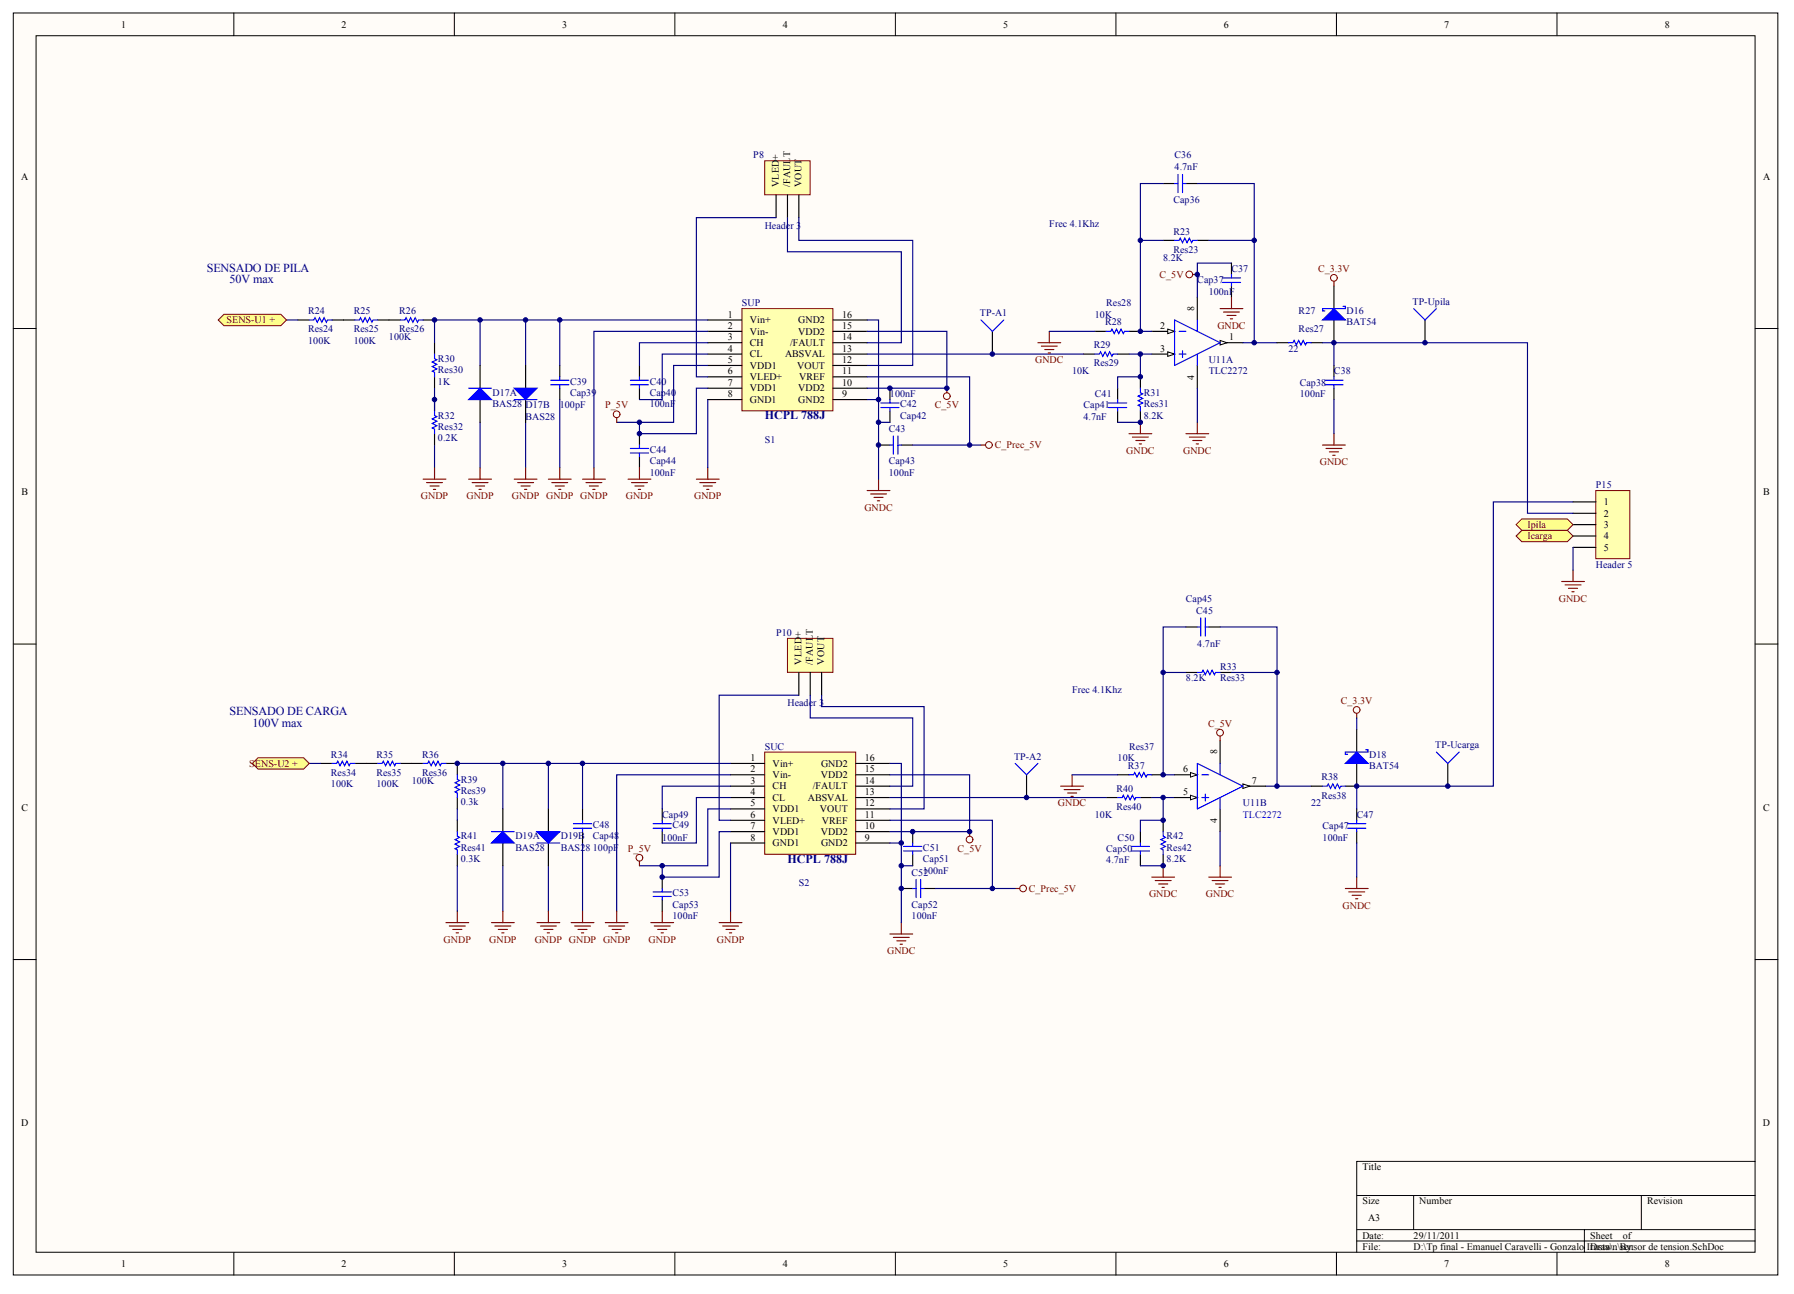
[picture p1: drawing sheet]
<svg xmlns="http://www.w3.org/2000/svg" width="282mm" height="203mm" viewBox="0 0 282 203" stroke-linecap="round" stroke-linejoin="round" font-family="sans-serif">
<g fill="#fffcf8" stroke="#000" stroke-width=".16">
<path d="M2.1 2h277.2v198.2h-277.2z"/>
<path d="M5.7 5.6h270.1v191h-270.1z"/>
</g>
<g fill="none" stroke="#000" stroke-width=".16">
<path d="M36.7 2v3.6M71.4 2v3.6M106 2v3.6M140.7 2v3.6M175.3 2v3.6M210 2v3.6M244.6 2v3.6M2.1 51.6h3.6M275.8 51.6h3.5M2.1 101.1h3.6M275.8 101.1h3.5M2.1 150.7h3.6"/>
<path d="M275.8 150.7h3.5M36.7 196.7v3.5M71.4 196.7v3.5M106 196.7v3.5M140.7 196.7v3.5M175.3 196.7v3.5M210 196.7v3.5M213.2 187.7h62.6M213.2 193.1h62.6M213.2 194.9h62.6M222.1 187.7v5.4M244.6 196.7v3.5"/>
<path d="M248.9 193.1v3.6M257.9 187.7v5.4M275.8 182.4h-62.6v14.3"/>
</g>
<path d="M116.6 48.5h14.3v16h-14.3z" fill="#ffffb0" stroke="#800000" stroke-width=".16"/>
<g fill="none" stroke="#000" stroke-width=".18">
<path d="M46.8 50.2h1.8M52.2 50.2h3.6M59.3 50.2h3.6M66.5 50.2h1.8M68.3 53.8v1.8M68.3 59.2v1.8M75.4 57.4v3.6M87.9 57.4v1.8M100.5 57.4v1.8M111.2 50.2h5.4M111.2 52h5.4M111.2 53.8h5.4"/>
<path d="M111.2 55.6h5.4M111.2 57.4h5.4M111.2 59.2h5.4M130.9 50.2h5.3M130.9 52h5.3M130.9 53.8h5.3M130.9 55.6h5.3M130.9 57.4h5.3M130.9 59.2h5.3M191.7 53.8h3.6M75.4 62.7v3.6M87.9 61v1.7"/>
<path d="M100.5 61v1.7M100.5 68.1v1.8M100.5 71.7v1.8M111.2 61h5.4M111.2 62.7h5.4M130.9 61h5.3M130.9 62.7h5.3M138 69.9h1.8M139.8 61v1.7M139.8 64.5v1.8M141.6 69.9h1.8"/>
</g>
<g fill="none" stroke="#00f" stroke-width=".18">
<path d="M48.6 50.2h.7l.2-.3 .3 .7 .4-.7 .4 .7 .3-.7 .4 .7 .2-.4h.7M55.8 50.2h.7l.1-.3 .4 .7 .4-.7 .3 .7 .4-.7 .3 .7 .2-.4h.7M62.9 50.2h.7l.2-.3 .4 .7 .3-.7 .4 .7 .3-.7 .4 .7 .2-.4h.7M68.3 55.6v.7l.3 .2-.7 .4 .7 .3-.7 .4 .7 .3-.7 .4 .4 .2v.7M86.5 59.7h2.9M87.9 59.2v.5M99 59.7h2.9M100.5 59.2v.5M73.6 61h3.6M86.5 60.4h2.9M87.9 60.4v.6M99 71.1h2.9"/>
<path d="M99 70.4h2.9M99 60.4h2.9M100.5 60.4v.6M100.5 69.9v.5M100.5 71.1v.6M138.4 63.3h2.9M138.4 64h2.9M139.8 62.7v.6M139.8 64v.5M139.8 69.9h.6M140.4 68.5v2.8M141.1 68.5v2.8"/>
<path d="M141.1 69.9h.5"/>
</g>
<path d="M98.7 75.2h3.6M99.2 75.8h2.5M99.8 76.3h1.4M100.3 76.9h.3M100.5 73.5v1.7M136.2 77h3.6M136.8 77.6h2.5M137.3 78.1h1.5M137.9 78.6h.3M138 75.2v1.8" fill="none" stroke="#800000" stroke-width=".18"/>
<g fill="none" stroke="#000080" stroke-width=".18">
<path d="M45 50.2h1.8M75.4 50.2v7.2M82.6 50.2v7.2M87.9 50.2v7.2M111.2 57.4h-5.4v8.9h-8.9M111.2 55.6h-7.2v7.1h-3.5M111.2 53.8h-10.7v3.6M111.2 52h-17.9v21.5M136.2 50.2h1.8v12.5h-1.8M136.2 59.2h16.1v10.7h-8.9M136.2 52h12.6v9h-12.6M68.3 69.9v3.6"/>
<path d="M75.4 66.3v7.2M82.6 66.3v7.2M87.9 62.7v10.8M111.2 61h-1.8v7.1h-8.9v-1.8M138 62.7v3.6h1.8M138 66.3v8.9"/>
</g>
<path d="M73.6 62.7l1.8-1.7 1.8 1.7z" fill="#00f" stroke="#00f" stroke-width=".18"/>
<path d="M191.7 53.5l1.1 .3-1.1 .4z" fill="#fffcf8" stroke="#000" stroke-width=".16"/>
<path d="M181 55.6h3.5M188.1 46.7v3.5M188.1 57.4v3.6" fill="none" stroke="#000" stroke-width=".18"/>
<path d="M183.5 55.2l1 .4-1 .4z" fill="#fffcf8" stroke="#000" stroke-width=".16"/>
<path d="M181 52h3.5" fill="none" stroke="#000" stroke-width=".18"/>
<path d="M183.5 51.7l1 .3-1 .4z" fill="#fffcf8" stroke="#000" stroke-width=".16"/>
<g fill="none" stroke="#00f" stroke-width=".18">
<path d="M184.5 37.7h.8l.1-.3 .4 .7 .4-.7 .3 .7 .4-.7 .3 .7 .2-.4h.7M184.5 28.8h.6M185.1 27.4v2.9M185.8 27.4v2.9M185.8 28.8h.5M172 55.6h.7l.2-.4 .4 .8 .3-.8 .4 .8 .3-.8 .4 .8 .2-.4h.7M173.8 52h.7l.2-.3 .4 .7 .3-.7 .4 .7 .3-.7 .4 .7 .2-.4h.7M184.5 50.2l7.2 3.6-7.2 3.6zM185.3 55.6h1M185.3 52h1M185.8 55.1v1M188.1 50.2v1.8"/>
<path d="M188.1 55.6v1.8M192.1 44.4h2.8M192.1 43.6h2.8M193.5 43.1v.5M193.5 44.4v.5M202.4 53.8h.7l.2-.3 .4 .7 .3-.7 .4 .7 .4-.7 .3 .7 .2-.4h.7M208.2 59.7h2.8M209.6 59.2v.5M80.8 62.7h3.6M174.2 64h2.8M174.2 63.3h2.8M175.6 62.7v.6"/>
<path d="M175.6 64v.5M179.2 61v.7l.3 .2-.7 .3 .7 .4-.7 .3 .7 .4-.7 .3 .4 .2v.7M208.2 60.4h2.8M209.6 60.4v.6"/>
</g>
<g fill="none" stroke="#000" stroke-width=".18">
<path d="M182.8 37.7h1.7M182.8 28.8h1.7M186.3 28.8h1.8M188.1 37.7h1.8M82.6 57.4v3.6M170.2 55.6h1.8M172 52h1.8M175.6 55.6h1.8M177.4 52h1.8M179.2 59.2v1.8M193.5 41.3v1.8M193.5 44.9v1.8"/>
<path d="M200.6 53.8h1.8M206 53.8h1.8M209.6 57.4v1.8M82.6 62.7v3.6M175.6 61v1.7M175.6 64.5v1.8M179.2 64.5v1.8M209.6 61v1.7"/>
</g>
<path d="M179.2 37.7h3.6M182.8 28.8h-3.6v23.2h1.8M188.1 28.8h9v8.9M189.9 37.7h7.2v16.1h3.5M136.2 55.6h34M164.9 52h7.1M177.4 55.6h3.6M179.2 55.6v3.6h-3.6v1.8M193.5 41.3h-5.4v5.4M195.3 53.8h1.8M175.6 66.3h3.6M209.6 62.7v5.4" fill="none" stroke="#000080" stroke-width=".18"/>
<g fill="none" stroke="#800000" stroke-width=".18">
<path d="M163.1 53.8h3.6M163.6 54.4h2.5M164.2 54.9h1.4M164.7 55.4h.3M164.9 52v1.8M177.4 68.1h3.6M177.9 68.6h2.5M178.5 69.2h1.4M179 69.7h.4M179.2 66.3v1.8M207.8 69.9h3.6M208.3 70.4h2.5"/>
<path d="M208.9 71h1.4M209.4 71.5h.4M209.6 68.1v1.8"/>
</g>
<path d="M80.8 61h3.6l-1.8 1.7z" fill="#00f" stroke="#00f" stroke-width=".18"/>
<path d="M120.1 118.1h14.3v16.1h-14.3z" fill="#ffffb0" stroke="#800000" stroke-width=".16"/>
<g fill="none" stroke="#000" stroke-width=".18">
<path d="M186.3 98.5h1.8M189.9 98.5h1.8M50.4 119.9h1.8M55.8 119.9h3.5M62.9 119.9h3.6M70.1 119.9h1.8v1.8M114.8 119.9h5.3M134.5 119.9h5.3M186.3 105.6h1.8M191.7 105.6h1.8M191.7 116.3v3.6M71.9 125.2v1.8"/>
<path d="M71.9 128.8v1.8M71.9 134.2v1.8M79 127v3.6M79 132.4v3.6M86.2 127v3.6M86.2 132.4v3.6M91.5 127v1.8M91.5 130.6v1.8M104 127v1.8M104 130.6v1.8M104 137.7v1.8M114.8 121.7h5.3"/>
<path d="M114.8 123.5h5.3M114.8 125.2h5.3M114.8 127h5.3M114.8 128.8h5.3M114.8 130.6h5.3M114.8 132.4h5.3M134.5 121.7h5.3M134.5 123.5h5.3M134.5 125.2h5.3M134.5 127h5.3M134.5 128.8h5.3M134.5 130.6h5.3"/>
<path d="M134.5 132.4h5.3M141.6 139.5h1.8M143.4 130.6v1.8M143.4 134.2v1.8M145.2 139.5h1.8M173.8 125.2h1.8M175.6 121.7h1.8M179.2 125.2h1.8M179.2 130.6v1.8M179.2 134.2v1.8M181 121.7h1.8M182.8 128.8v1.8"/>
<path d="M182.8 134.2v1.8M184.5 125.2h3.6M191.7 127v3.6M206 123.5h1.8M211.4 123.5h1.8M213.2 127v1.8M213.2 130.6v1.8M104 141.3v1.8"/>
</g>
<g fill="none" stroke="#00f" stroke-width=".18">
<path d="M188.1 98.5h.6M188.7 97v2.9M189.4 97v2.9M189.4 98.5h.5M52.2 119.9h.7l.2-.4 .3 .7 .4-.7 .3 .7 .4-.7 .4 .7 .1-.3h.8M59.3 119.9h.7l.2-.4 .4 .7 .3-.7 .4 .7 .4-.7 .3 .7 .2-.3h.7M66.5 119.9h.7l.2-.4 .3 .7 .4-.7 .4 .7 .3-.7 .4 .7 .1-.3h.8M188.1 105.6h.7l.2-.4 .4 .8 .3-.8 .4 .8 .3-.8 .4 .8 .2-.4h.7M71.9 121.7v.7l.3 .2-.7 .3 .7 .4-.7 .3 .7 .4-.7 .3 .4 .2v.7M71.9 130.6v.7l.3 .2-.7 .3 .7 .4-.7 .4 .7 .3-.7 .4 .4 .2v.7M77.2 130.6h3.6M84.4 132.4h3.5"/>
<path d="M90.1 130.1h2.9M90.1 129.3h2.9M91.5 128.8v.5M91.5 130.1v.5M102.6 130.1h2.9M102.6 129.3h2.9M104 128.8v.5M104 130.1v.5M104 139.5v.6M142 132.9h2.8M142 133.6h2.8M143.4 132.4v.5"/>
<path d="M143.4 133.6v.6M143.4 139.5h.5M143.9 138.1v2.9M144.7 138.1v2.9M144.7 139.5h.5M175.6 125.2h.7l.2-.3 .4 .7 .3-.7 .4 .7 .3-.7 .4 .7 .2-.4h.7M177.4 121.7h.7l.2-.4 .3 .7 .4-.7 .4 .7 .3-.7 .4 .7 .2-.3h.7M177.7 132.9h2.9M177.7 133.6h2.9M179.2 132.4v.5M179.2 133.6v.6M182.8 130.6v.7l.3 .2-.7 .3 .7 .4-.7 .4 .7 .3-.7 .4 .4 .2v.7"/>
<path d="M207.8 123.5h.7l.2-.4 .3 .7 .4-.7 .4 .7 .3-.7 .4 .7 .2-.3h.7M211.7 130.1h2.9M211.7 129.3h2.9M213.2 128.8v.5M213.2 130.1v.5M102.6 140.8h2.9M102.6 140.1h2.9M104 140.8v.5"/>
</g>
<g fill="none" stroke="#800000" stroke-width=".18">
<path d="M166.7 123.5h3.5M167.2 124h2.5M167.7 124.5h1.5M168.3 125.1h.3M168.4 121.7v1.8M181 137.7h3.5M181.5 138.3h2.5M182 138.8h1.5M182.6 139.3h.3M182.8 136v1.7M211.4 139.5h3.6M213.2 137.7v1.8"/>
<path d="M102.3 144.9h3.5M102.8 145.4h2.5M103.3 146h1.5M103.9 146.5h.3M104 143.1v1.8M139.8 146.7h3.6M140.4 147.2h2.5M140.9 147.7h1.4M141.4 148.3h.4M141.6 144.9v1.8M211.9 140.1h2.5M212.4 140.6h1.5"/>
<path d="M213 141.1h.3"/>
</g>
<g fill="none" stroke="#000080" stroke-width=".18">
<path d="M186.3 98.5h-3.5v23.2h1.7M48.6 119.9h1.8M71.9 119.9h42.9M79 119.9v7.1M86.2 119.9v7.1M91.5 119.9v7.1M139.8 119.9h1.8v12.5h-1.8M182.8 105.6h3.5M193.5 105.6h7.1v17.9h5.4M71.9 127v1.8M79 136v7.1M86.2 136v7.1"/>
<path d="M91.5 132.4v10.7M114.8 127h-3.6v9h-10.7M114.8 125.2h-5.4v7.2h-5.4M114.8 123.5h-10.8v3.5M114.8 130.6h-1.8v7.1h-9v-1.7M114.8 121.7h-17.9v21.4M139.8 128.8h16.1v10.7h-8.9M139.8 121.7h12.5v8.9h-12.5M139.8 125.2h34M141.6 132.4v3.6h1.8M141.6 136v8.9M168.4 121.7h7.2"/>
<path d="M181 125.2h3.5M182.8 125.2v3.6h-3.6v1.8M198.9 123.5h1.7M213.2 132.4v5.3"/>
</g>
<g fill="#00f" stroke="#00f" stroke-width=".18">
<path d="M77.2 132.4l1.8-1.8 1.8 1.8z"/>
<path d="M84.4 130.6h3.5l-1.7 1.8z"/>
</g>
<path d="M187 124.9l1.1 .3-1.1 .4z" fill="#fffcf8" stroke="#000" stroke-width=".16"/>
<path d="M184.5 121.7h3.6" fill="none" stroke="#000" stroke-width=".18"/>
<path d="M187 121.3l1.1 .4-1.1 .3z" fill="#fffcf8" stroke="#000" stroke-width=".16"/>
<path d="M195.3 123.5h3.6" fill="none" stroke="#000" stroke-width=".18"/>
<path d="M195.3 123.1l1 .4-1 .3z" fill="#fffcf8" stroke="#000" stroke-width=".16"/>
<path d="M211 48.1h.4v.4h-3.6v.3h.4M188.1 119.9l7.2 3.6-7.2 3.5zM191.7 119.9v1.8M214.6 117.7h.4v.4h-3.6v.4h.3M188.8 125.2h1.1M188.8 121.7h1.1M189.4 124.7v1.1M191.7 125.2v1.8" fill="none" stroke="#00f" stroke-width=".18"/>
<path d="M209.6 44.9v3.6M209.6 50.2v3.6M213.2 114.5v3.6M213.2 119.9v3.6" fill="none" stroke="#000" stroke-width=".18"/>
<g fill="#00f" stroke="#00f" stroke-width=".18">
<path d="M207.8 50.2l1.8-1.7 1.8 1.7z"/>
<path d="M211.4 119.9l1.8-1.8 1.8 1.8z"/>
</g>
<g fill="none" stroke="#800000" stroke-width=".18">
<path d="M191.7 48.5h3.6M192.2 49h2.5M192.8 49.5h1.4M193.3 50.1h.4M193.5 46.7v1.8M66.5 75.2h3.6M67 75.8h2.5M67.6 76.3h1.4M68.1 76.9h.4M68.3 73.5v1.7M73.6 75.2h3.6M74.2 75.8h2.5"/>
<path d="M74.7 76.3h1.4M75.2 76.9h.4M75.4 73.5v1.7M80.8 75.2h3.6M81.3 75.8h2.5M81.9 76.3h1.4M82.4 76.9h.4M82.6 73.5v1.7M86.2 75.2h3.5M86.7 75.8h2.5M87.2 76.3h1.5M87.8 76.9h.3"/>
<path d="M87.9 73.5v1.7M91.5 75.2h3.6M92.1 75.8h2.5M92.6 76.3h1.4M93.1 76.9h.4M93.3 73.5v1.7M109.4 75.2h3.6M110 75.8h2.5M110.5 76.3h1.4M111 76.9h.4M111.2 73.5v1.7M186.3 68.1h3.6"/>
<path d="M186.9 68.6h2.5M187.4 69.2h1.4M187.9 69.7h.4M188.1 66.3v1.8M189.9 137.7h3.6M190.4 138.3h2.6M191 138.8h1.4M191.5 139.3h.4M191.7 136v1.7M70.1 144.9h3.5M70.6 145.4h2.5M71.1 146h1.5"/>
<path d="M71.7 146.5h.3M71.9 143.1v1.8M77.2 144.9h3.6M77.8 145.4h2.5M78.3 146h1.4M78.8 146.5h.4M79 143.1v1.8M84.4 144.9h3.5M84.9 145.4h2.5M85.4 146h1.5M86 146.5h.3M86.2 143.1v1.8"/>
<path d="M89.7 144.9h3.6M90.3 145.4h2.5M90.8 146h1.4M91.3 146.5h.4M91.5 143.1v1.8M95.1 144.9h3.6M95.6 145.4h2.5M96.2 146h1.4M96.7 146.5h.4M96.9 143.1v1.8M113 144.9h3.6M113.5 145.4h2.5"/>
<path d="M114.1 146h1.4M114.6 146.5h.4M114.8 143.1v1.8"/>
</g>
<path d="M207.8 53.8h1.8M111.2 62.7v10.8M188.1 61v5.3M71.9 136v7.1M114.8 132.4v10.7M179.2 136h3.6M191.7 130.6v5.4" fill="none" stroke="#000080" stroke-width=".18"/>
<path d="M120.1 25.3h7.2v5.3h-7.2z" fill="#ffffb0" stroke="#800000" stroke-width=".16"/>
<path d="M121.9 30.6v3.6M123.7 30.6v3.6M125.5 30.6v3.6" fill="none" stroke="#000" stroke-width=".18"/>
<path d="M121.9 34.2h-12.5v25h1.8M123.7 34.2v5.3h17.9v14.3h-5.4M125.5 34.2v3.5h17.9v19.7h-7.2" fill="none" stroke="#000080" stroke-width=".18"/>
<path d="M123.7 100.2h7.2v5.4h-7.2z" fill="#ffffb0" stroke="#800000" stroke-width=".16"/>
<path d="M125.5 105.6v3.6M127.3 105.6v3.6M129.1 105.6v3.6" fill="none" stroke="#000" stroke-width=".18"/>
<path d="M111.2 50.2h-42.9v3.6M152.3 69.9h1.8M191.7 98.5h8.9v7.1M125.5 109.2h-12.5v19.6h1.8M127.3 109.2v3.5h16.1v10.8h-3.6M129.1 109.2v1.8h16.1v16h-5.4M213.2 112.7v1.8M155.9 139.5h3.6" fill="none" stroke="#000080" stroke-width=".18"/>
<g fill="none" stroke="#800000" stroke-width=".16">
<circle cx="186.9" cy="43.1" r=".53"/>
<circle cx="209.6" cy="43.6" r=".53"/>
<circle cx="96.9" cy="65.1" r=".53"/>
<circle cx="148.8" cy="62.2" r=".53"/>
<circle cx="155.4" cy="69.9" r=".53"/>
<circle cx="191.7" cy="115.1" r=".53"/>
<circle cx="213.2" cy="111.5" r=".53"/>
<circle cx="100.5" cy="134.7" r=".53"/>
<circle cx="152.3" cy="131.8" r=".53"/>
<circle cx="160.7" cy="139.5" r=".53"/>
</g>
<path d="M187.4 43.1h.7M209.6 44.2v.7M96.9 65.6v.7M148.8 61v.7M154.1 69.9h.7M191.7 115.6v.7M213.2 112v.7M100.5 135.2v.8M152.3 130.6v.7M159.5 139.5h.7" fill="none" stroke="#800000" stroke-width=".18"/>
<g fill="#ffff80" stroke="#800000" stroke-width=".16">
<path d="M34.3 50.2l.9-.8h8.9l.9 .8-.9 .9h-8.9z" fill-rule="evenodd"/>
<path d="M39.7 119.9l.8-.9h7.2l.9 .9-.9 .9h-7.2z" fill-rule="evenodd"/>
</g>
<path d="M155.9 52v3.6M223.9 50.2v3.6M68.3 62.7v1.8M68.3 68.1v1.8M227.5 119.9v3.6M161.3 121.7v3.5" fill="none" stroke="#000" stroke-width=".18"/>
<path d="M154.1 50.2l1.8 1.8 1.8-1.8M222.1 48.5l1.8 1.7 1.8-1.7M68.3 64.5v.7l.3 .2-.7 .4 .7 .3-.7 .4 .7 .4-.7 .3 .4 .2v.7M159.5 119.9l1.8 1.8 1.8-1.8M225.7 118.1l1.8 1.8 1.8-1.8" fill="none" stroke="#00f" stroke-width=".18"/>
<path d="M68.3 61v3.5" fill="none" stroke="#000080" stroke-width=".18"/>
<path d="M250.7 77h5.4v10.7h-5.4z" fill="#ffffb0" stroke="#800000" stroke-width=".16"/>
<path d="M247.2 78.8h3.5M247.2 80.6h3.5M247.2 82.4h3.5M247.2 84.2h3.5M247.2 86h3.5" fill="none" stroke="#000" stroke-width=".18"/>
<path d="M245.4 91.3h3.5M245.9 91.9h2.5M246.4 92.4h1.5M247 92.9h.3M247.2 89.5v1.8" fill="none" stroke="#800000" stroke-width=".18"/>
<path d="M247.2 86v3.5" fill="none" stroke="#000080" stroke-width=".18"/>
<g fill="#ffff80" stroke="#800000" stroke-width=".16">
<path d="M238.2 84.2l.9-.9h7.2l.9 .9-.9 .9h-7.2z" fill-rule="evenodd"/>
<path d="M238.2 82.4l.9-.9h7.2l.9 .9-.9 .9h-7.2z" fill-rule="evenodd"/>
</g>
<path d="M209.6 57.4v-3.6h30.4v26.8h7.2M247.2 78.8h-12.6v44.7h-21.4v3.5" fill="none" stroke="#000080" stroke-width=".18"/>
<g fill="#000080" stroke="#000080" stroke-width=".16">
<circle cx="68.3" cy="62.7" r=".35"/>
<circle cx="68.3" cy="50.2" r=".35"/>
<circle cx="71.8" cy="119.9" r=".35"/>
<circle cx="75.4" cy="50.2" r=".35"/>
<circle cx="79" cy="119.9" r=".35"/>
<circle cx="82.6" cy="50.2" r=".35"/>
<circle cx="86.2" cy="119.9" r=".35"/>
<circle cx="87.9" cy="50.2" r=".35"/>
<circle cx="91.5" cy="119.9" r=".35"/>
<circle cx="100.5" cy="68.1" r=".35"/>
<circle cx="100.5" cy="66.3" r=".35"/>
<circle cx="104" cy="137.7" r=".35"/>
<circle cx="104" cy="135.9" r=".35"/>
<circle cx="138" cy="69.9" r=".35"/>
<circle cx="138" cy="66.3" r=".35"/>
<circle cx="138" cy="62.7" r=".35"/>
<circle cx="139.8" cy="61" r=".35"/>
<circle cx="141.6" cy="139.5" r=".35"/>
<circle cx="141.6" cy="135.9" r=".35"/>
<circle cx="141.6" cy="132.4" r=".35"/>
<circle cx="143.4" cy="130.6" r=".35"/>
<circle cx="148.8" cy="61" r=".35"/>
<circle cx="152.3" cy="130.6" r=".35"/>
<circle cx="152.3" cy="69.9" r=".35"/>
<circle cx="155.9" cy="139.5" r=".35"/>
<circle cx="155.9" cy="55.6" r=".35"/>
<circle cx="161.3" cy="125.2" r=".35"/>
<circle cx="179.2" cy="66.3" r=".35"/>
<circle cx="179.2" cy="59.2" r=".35"/>
<circle cx="179.2" cy="55.6" r=".35"/>
<circle cx="179.2" cy="52" r=".35"/>
<circle cx="179.2" cy="37.7" r=".35"/>
<circle cx="182.7" cy="135.9" r=".35"/>
<circle cx="182.7" cy="128.8" r=".35"/>
<circle cx="182.7" cy="125.2" r=".35"/>
<circle cx="182.7" cy="121.7" r=".35"/>
<circle cx="182.7" cy="105.6" r=".35"/>
<circle cx="188.1" cy="43.1" r=".35"/>
<circle cx="197.1" cy="53.8" r=".35"/>
<circle cx="197.1" cy="37.7" r=".35"/>
<circle cx="200.6" cy="123.4" r=".35"/>
<circle cx="200.6" cy="105.6" r=".35"/>
<circle cx="209.6" cy="53.8" r=".35"/>
<circle cx="213.2" cy="123.4" r=".35"/>
<circle cx="223.9" cy="53.8" r=".35"/>
<circle cx="227.5" cy="123.4" r=".35"/>
</g>
<g font-size="1.9" fill="#000080">
<text x="32.5" y="42.7">SENSADO DE PILA</text>
<text x="36.1" y="44.5">50V max</text>
<text x="120.1" y="65.9">HCPL 788J</text>
<text x="36.1" y="112.3">SENSADO DE CARGA</text>
<text x="39.7" y="114.1">100V max</text>
<text x="123.7" y="135.5">HCPL 788J</text>
</g>
<g font-size="1.6">
<text x="19" y="4.3">1</text>
<text x="53.7" y="4.3">2</text>
<text x="88.3" y="4.3">3</text>
<text x="123" y="4.3">4</text>
<text x="157.6" y="4.3">5</text>
<text x="192.3" y="4.3">6</text>
<text x="226.9" y="4.3">7</text>
<text x="261.6" y="4.3">8</text>
<text x="3.3" y="28.2">A</text>
<text x="122.4" y="29.4" transform="rotate(-90 122.4 29.4)">VLED</text>
<text x="122.4" y="25.1" transform="rotate(-90 122.4 25.1)">+</text>
<text x="124.1" y="29.4" transform="rotate(-90 124.1 29.4)">/FAULT</text>
<text x="125.9" y="29.4" transform="rotate(-90 125.9 29.4)">VOUT</text>
<text x="277" y="28.2">A</text>
<text x="114.3" y="49.9">1</text>
<text x="114.3" y="51.6">2</text>
<text x="114.3" y="53.4">3</text>
<text x="117.8" y="50.8">Vin+</text>
<text x="117.8" y="52.5">Vin-</text>
<text x="125.4" y="52.5">VDD2</text>
<text x="125.4" y="50.8">GND2</text>
<text x="132.3" y="53.4">14</text>
<text x="132.3" y="51.6">15</text>
<text x="132.3" y="49.9">16</text>
<text x="182.3" y="51.6">2</text>
<text x="187.6" y="48.8" transform="rotate(-90 187.6 48.8)">8</text>
<text x="193.1" y="53.4">1</text>
<text x="114.3" y="55.2">4</text>
<text x="114.3" y="57">5</text>
<text x="114.3" y="58.8">6</text>
<text x="117.8" y="54.3">CH</text>
<text x="117.8" y="56.1">CL</text>
<text x="117.8" y="57.9">VDD1</text>
<text x="117.8" y="59.7">VLED+</text>
<text x="123.3" y="56.1">ABSVAL</text>
<text x="124.1" y="54.3">/FAULT</text>
<text x="125.2" y="57.9">VOUT</text>
<text x="125.5" y="59.7">VREF</text>
<text x="132.3" y="58.8">11</text>
<text x="132.3" y="57">12</text>
<text x="132.3" y="55.2">13</text>
<text x="182.3" y="55.2">3</text>
<text x="187.6" y="59.6" transform="rotate(-90 187.6 59.6)">4</text>
<text x="114.3" y="60.6">7</text>
<text x="114.3" y="62.4">8</text>
<text x="117.8" y="61.5">VDD1</text>
<text x="117.8" y="63.3">GND1</text>
<text x="125.4" y="61.5">VDD2</text>
<text x="125.4" y="63.3">GND2</text>
<text x="132.3" y="62.4">9</text>
<text x="132.3" y="60.6">10</text>
<text x="3.4" y="77.8">B</text>
<text x="277" y="77.8">B</text>
<text x="252" y="79.3">1</text>
<text x="252" y="81.1">2</text>
<text x="252" y="82.9">3</text>
<text x="252" y="84.7">4</text>
<text x="252" y="86.5">5</text>
<text x="125.9" y="100" transform="rotate(-90 125.9 100)">+</text>
<text x="125.9" y="104.3" transform="rotate(-90 125.9 104.3)">VLED</text>
<text x="127.7" y="104.3" transform="rotate(-90 127.7 104.3)">/FAULT</text>
<text x="129.5" y="104.3" transform="rotate(-90 129.5 104.3)">VOUT</text>
<text x="117.9" y="119.5">1</text>
<text x="135.9" y="119.5">16</text>
<text x="191.2" y="118.5" transform="rotate(-90 191.2 118.5)">8</text>
<text x="117.9" y="121.3">2</text>
<text x="117.9" y="123.1">3</text>
<text x="117.9" y="124.9">4</text>
<text x="121.4" y="120.4">Vin+</text>
<text x="121.4" y="122.2">Vin-</text>
<text x="121.4" y="124">CH</text>
<text x="121.4" y="125.7">CL</text>
<text x="126.9" y="125.7">ABSVAL</text>
<text x="127.7" y="124">/FAULT</text>
<text x="129" y="122.2">VDD2</text>
<text x="129" y="120.4">GND2</text>
<text x="135.9" y="124.9">13</text>
<text x="135.9" y="123.1">14</text>
<text x="135.9" y="121.3">15</text>
<text x="185.9" y="124.9">5</text>
<text x="185.9" y="121.3">6</text>
<text x="196.7" y="123.1">7</text>
<text x="3.4" y="127.3">C</text>
<text x="117.9" y="126.6">5</text>
<text x="117.9" y="128.4">6</text>
<text x="117.9" y="130.2">7</text>
<text x="117.9" y="132">8</text>
<text x="121.4" y="127.5">VDD1</text>
<text x="121.4" y="129.3">VLED+</text>
<text x="121.4" y="131.1">VDD1</text>
<text x="128.8" y="127.5">VOUT</text>
<text x="129" y="131.1">VDD2</text>
<text x="129.1" y="129.3">VREF</text>
<text x="135.9" y="132">9</text>
<text x="135.9" y="130.2">10</text>
<text x="135.9" y="128.4">11</text>
<text x="135.9" y="126.6">12</text>
<text x="191.2" y="129.3" transform="rotate(-90 191.2 129.3)">4</text>
<text x="277" y="127.3">C</text>
<text x="121.4" y="132.9">GND1</text>
<text x="129" y="132.9">GND2</text>
<text x="3.3" y="176.8">D</text>
<text x="277" y="176.8">D</text>
<text x="214.1" y="183.8">Title</text>
<text x="214.1" y="189.1">Size</text>
<text x="215" y="191.8">A3</text>
<text x="223" y="189.1">Number</text>
<text x="258.8" y="189.1">Revision</text>
<text x="214.1" y="194.5">Date:</text>
<text x="214.1" y="196.3">File:</text>
<text x="222.1" y="194.5">29/11/2011</text>
<text x="222.1" y="196.3">D:\Tp final - Emanuel Caravelli - Gonzalo</text>
<text x="249.3" y="196.3">Irusta\..\By:</text>
<text x="249.8" y="194.5">Sheet</text>
<text x="249.8" y="196.3">Drawn sensor de tension.SchDoc</text>
<text x="255" y="194.5">of</text>
<text x="19" y="199">1</text>
<text x="53.7" y="199">2</text>
<text x="88.3" y="199">3</text>
<text x="123" y="199">4</text>
<text x="157.6" y="199">5</text>
<text x="192.3" y="199">6</text>
<text x="226.9" y="199">7</text>
<text x="261.6" y="199">8</text>
</g>
<g font-size="1.6" fill="#000080">
<text x="118.4" y="24.9">P8</text>
<text x="184.5" y="26.7">4.7nF</text>
<text x="184.5" y="24.9">C36</text>
<text x="120.1" y="35.9">Header 3</text>
<text x="164.9" y="35.6">Frec 4.1Khz</text>
<text x="184.4" y="31.8">Cap36</text>
<text x="182.8" y="40.9">8.2K</text>
<text x="184.4" y="36.8">R23</text>
<text x="184.4" y="39.7">Res23</text>
<text x="188.1" y="44.5">Cap37</text>
<text x="189.9" y="46.3">100nF</text>
<text x="193.5" y="42.7">C37</text>
<text x="221.9" y="47.9">TP-Upila</text>
<text x="48.4" y="54">100K</text>
<text x="48.4" y="49.3">R24</text>
<text x="48.4" y="52.2">Res24</text>
<text x="55.6" y="54">100K</text>
<text x="55.6" y="49.3">R25</text>
<text x="55.6" y="52.2">Res25</text>
<text x="61.1" y="53.4">100K</text>
<text x="62.7" y="49.3">R26</text>
<text x="62.7" y="52.2">Res26</text>
<text x="116.6" y="48.1">SUP</text>
<text x="154" y="49.7">TP-A1</text>
<text x="172" y="49.9">10K</text>
<text x="173.6" y="51.1">R28</text>
<text x="173.8" y="48.1">Res28</text>
<text x="204" y="49.3">R27</text>
<text x="204" y="52.2">Res27</text>
<text x="211.6" y="49.3">D16</text>
<text x="211.6" y="51.1">BAT54</text>
<text x="68.8" y="56.8">R30</text>
<text x="68.8" y="58.6">Res30</text>
<text x="168.4" y="58.8">10K</text>
<text x="171.8" y="54.7">R29</text>
<text x="171.8" y="57.5">Res29</text>
<text x="189.9" y="57">U11A</text>
<text x="189.9" y="58.8">TLC2272</text>
<text x="202.4" y="55.2">22</text>
<text x="209.6" y="58.8">C38</text>
<text x="68.8" y="60.4">1K</text>
<text x="68.8" y="65.8">R32</text>
<text x="77.4" y="62.2">D17A</text>
<text x="77.4" y="64">BAS28</text>
<text x="82.6" y="64.1">D17B</text>
<text x="82.6" y="65.9">BAS28</text>
<text x="87.9" y="64.1">100pF</text>
<text x="89.6" y="60.4">C39</text>
<text x="89.6" y="62.2">Cap39</text>
<text x="102.1" y="64">100nF</text>
<text x="102.1" y="60.4">C40</text>
<text x="102.1" y="62.2">Cap40</text>
<text x="139.8" y="62.4">100nF</text>
<text x="141.4" y="64">C42</text>
<text x="141.4" y="65.8">Cap42</text>
<text x="170.2" y="65.9">4.7nF</text>
<text x="170.2" y="64.1">Cap41</text>
<text x="172" y="62.4">C41</text>
<text x="179.7" y="65.8">8.2K</text>
<text x="179.7" y="62.2">R31</text>
<text x="179.7" y="64">Res31</text>
<text x="204.2" y="62.4">100nF</text>
<text x="204.2" y="60.6">Cap38</text>
<text x="68.8" y="69.3">0.2K</text>
<text x="68.8" y="67.5">Res32</text>
<text x="102.1" y="71.1">C44</text>
<text x="120.1" y="69.5">S1</text>
<text x="139.6" y="67.9">C43</text>
<text x="102.1" y="74.7">100nF</text>
<text x="102.1" y="72.9">Cap44</text>
<text x="139.6" y="74.7">100nF</text>
<text x="139.6" y="72.9">Cap43</text>
<text x="250.7" y="76.6">P15</text>
<text x="250.7" y="89.1">Header 5</text>
<text x="186.3" y="94.5">Cap45</text>
<text x="121.9" y="99.9">P10</text>
<text x="187.9" y="96.5">C45</text>
<text x="188.1" y="101.6">4.7nF</text>
<text x="186.3" y="107">8.2K</text>
<text x="191.7" y="105.2">R33</text>
<text x="191.7" y="107">Res33</text>
<text x="123.7" y="110.9">Header 3</text>
<text x="168.4" y="108.8">Frec 4.1Khz</text>
<text x="52" y="119">R34</text>
<text x="59.2" y="119">R35</text>
<text x="66.3" y="119">R36</text>
<text x="120.1" y="117.7">SUC</text>
<text x="159.3" y="119.3">TP-A2</text>
<text x="175.6" y="119.5">10K</text>
<text x="177.4" y="117.7">Res37</text>
<text x="215.1" y="119">D18</text>
<text x="225.5" y="117.5">TP-Ucarga</text>
<text x="52" y="123.6">100K</text>
<text x="52" y="121.8">Res34</text>
<text x="59.2" y="123.6">100K</text>
<text x="59.2" y="121.8">Res35</text>
<text x="64.7" y="123.1">100K</text>
<text x="66.3" y="121.8">Res36</text>
<text x="72.4" y="122.9">R39</text>
<text x="72.4" y="124.7">Res39</text>
<text x="175.4" y="124.3">R40</text>
<text x="177.2" y="120.7">R37</text>
<text x="207.6" y="122.5">R38</text>
<text x="207.6" y="125.4">Res38</text>
<text x="215.1" y="120.7">BAT54</text>
<text x="72.4" y="126.5">0.3k</text>
<text x="72.4" y="131.8">R41</text>
<text x="81" y="131.8">D19A</text>
<text x="88.1" y="131.8">D19B</text>
<text x="93.1" y="130">C48</text>
<text x="93.1" y="131.8">Cap48</text>
<text x="104" y="132">100nF</text>
<text x="104" y="128.4">Cap49</text>
<text x="105.7" y="130">C49</text>
<text x="172" y="128.4">10K</text>
<text x="175.4" y="127.2">Res40</text>
<text x="175.6" y="132">C50</text>
<text x="183.3" y="131.8">R42</text>
<text x="195.3" y="126.6">U11B</text>
<text x="206" y="126.6">22</text>
<text x="207.8" y="132">100nF</text>
<text x="207.8" y="130.2">Cap47</text>
<text x="213.2" y="128.4">C47</text>
<text x="72.4" y="135.4">0.3K</text>
<text x="72.4" y="133.6">Res41</text>
<text x="81" y="133.6">BAS28</text>
<text x="88.1" y="133.6">BAS2</text>
<text x="92" y="133.6">8</text>
<text x="93.1" y="133.6">100pF</text>
<text x="143.2" y="137.5">C5100nF</text>
<text x="145" y="133.6">C51</text>
<text x="145" y="135.4">Cap51</text>
<text x="145.1" y="137.5">2</text>
<text x="173.8" y="135.6">4.7nF</text>
<text x="173.8" y="133.8">Cap50</text>
<text x="183.3" y="135.4">8.2K</text>
<text x="183.3" y="133.6">Res42</text>
<text x="105.7" y="140.7">C53</text>
<text x="105.7" y="142.5">Cap53</text>
<text x="125.5" y="139.1">S2</text>
<text x="143.2" y="142.5">Cap52</text>
<text x="105.7" y="144.3">100nF</text>
<text x="143.2" y="144.3">100nF</text>
</g>
<g font-size="1.6" fill="#800000">
<text x="182.2" y="43.6">C_5V</text>
<text x="207.1" y="42.7">C_3.3V</text>
<text x="35.6" y="50.8">SENS-U1 +</text>
<text x="191.3" y="51.6">GNDC</text>
<text x="162.6" y="57">GNDC</text>
<text x="95.1" y="64.1">P_5V</text>
<text x="146.9" y="64.1">C_5V</text>
<text x="156.3" y="70.4">C_Prec_5V</text>
<text x="177" y="71.3">GNDC</text>
<text x="185.9" y="71.3">GNDC</text>
<text x="207.4" y="73.1">GNDC</text>
<text x="66.1" y="78.4">GNDP</text>
<text x="73.3" y="78.4">GNDP</text>
<text x="80.4" y="78.4">GNDP GNDP GNDP</text>
<text x="98.3" y="78.4">GNDP</text>
<text x="109.1" y="78.4">GNDP</text>
<text x="135.8" y="80.2">GNDC</text>
<text x="240" y="82.9">Ipila</text>
<text x="240" y="84.7">Icarga</text>
<text x="244.9" y="94.5">GNDC</text>
<text x="210.7" y="110.6">C_3.3V</text>
<text x="189.8" y="114.1">C_5V</text>
<text x="39.2" y="120.4">SENS-U2 +</text>
<text x="166.2" y="126.6">GNDC</text>
<text x="98.6" y="133.8">P_5V</text>
<text x="150.4" y="133.8">C_5V</text>
<text x="161.6" y="140">C_Prec_5V</text>
<text x="180.5" y="140.9">GNDC</text>
<text x="189.5" y="140.9">GNDC</text>
<text x="210.9" y="142.7">GNDC</text>
<text x="69.7" y="148.1">GNDP</text>
<text x="76.9" y="148.1">GNDP</text>
<text x="84" y="148.1">GNDP GNDP GNDP</text>
<text x="101.9" y="148.1">GNDP</text>
<text x="112.6" y="148.1">GNDP</text>
<text x="139.4" y="149.9">GNDC</text>
</g>
<text font-size="1.6" fill="#00f" x="195.3" y="128.4">TLC2272</text>
</svg>
